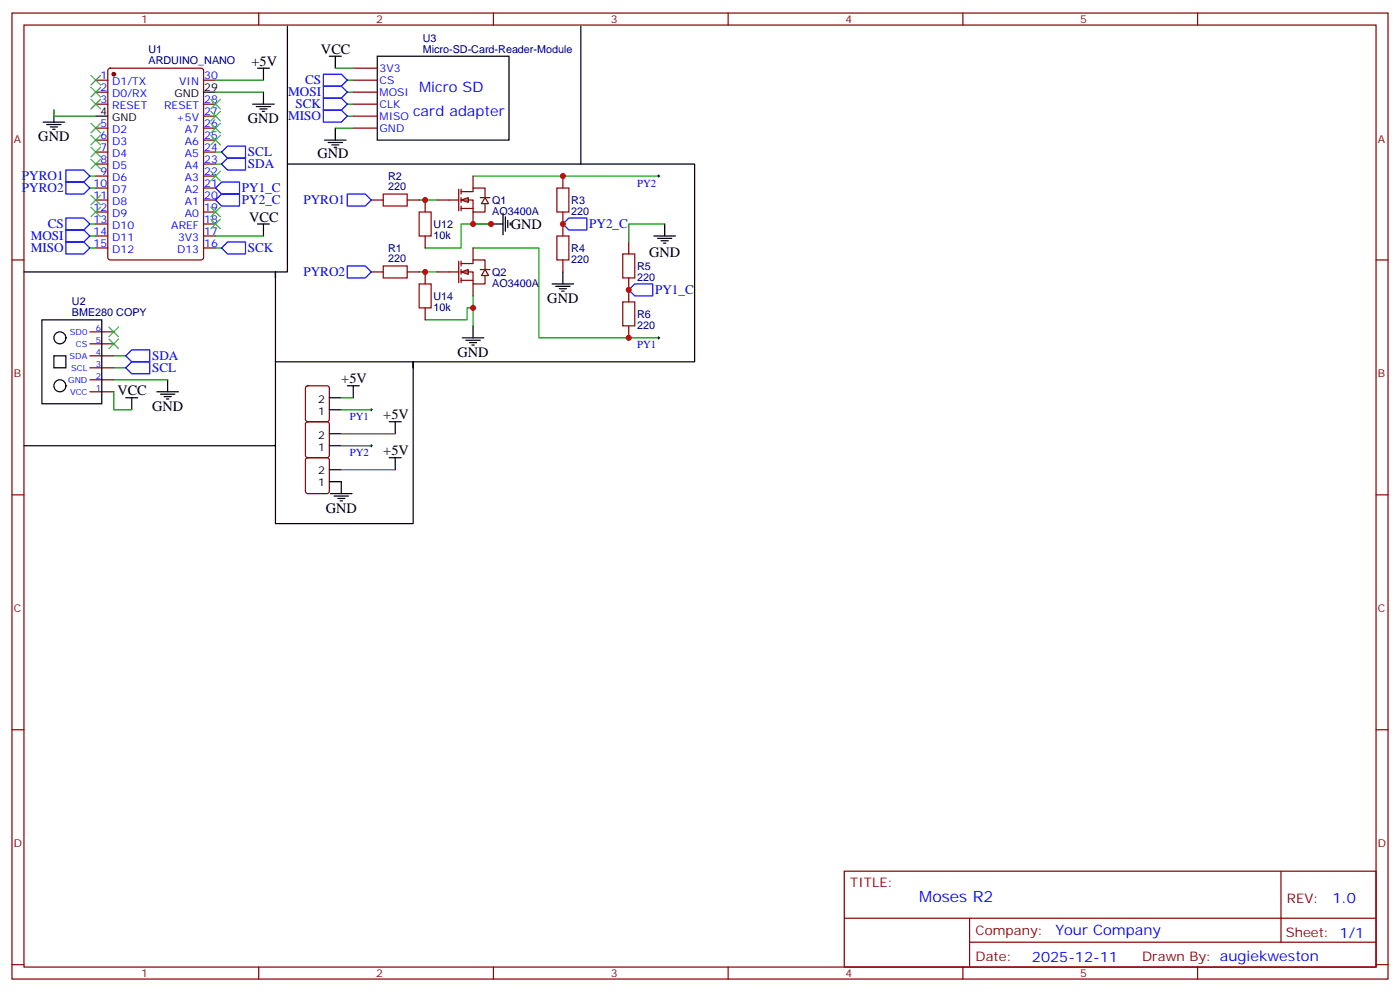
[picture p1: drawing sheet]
<svg xmlns="http://www.w3.org/2000/svg" width="412mm" height="292mm" viewBox="0 0 412 292" stroke-linecap="round" stroke-linejoin="round" font-family="sans-serif">
<g fill="none" stroke="#870000" stroke-width=".35">
<path d="M3.5 3.8h405.4v284.4h-405.4zM7.1 7.4h398.2v277.3h-398.2zM76.2 3.8v3.6M145.3 3.8v3.6M214.5 3.8v3.6M283.6 3.8v3.6M352.8 3.8v3.6M28.2 23.6h3.5M28.2 27.1h3.5M28.2 30.7h3.5M28.2 37.7h3.5M32 20.3l.5-.2h26.8l.6 .4 .1 55.3-.5 .7h-27l-.7-.4-.1-55.3z"/>
<path d="M60 23.6h3.5M60 30.7h3.5M60 37.7h3.5M60 34.2h3.5M104.1 23.6h7M104.1 27.1h7M104.1 30.7h7M104.1 37.7h7M104.1 34.2h7M104.1 20.1h7M28.2 41.2h3.5M28.2 44.8h3.5"/>
<path d="M28.2 48.3h3.5M28.2 51.8h3.5M28.2 55.4h3.5M28.2 58.9h3.5M60 41.2h3.5M60 44.8h3.5M60 48.3h3.5M60 51.8h3.5M60 55.4h3.5M60 58.9h3.5M109.4 58.9h3.5M119.9 58.9h3.6"/>
<path d="M125.2 58.9v3.5M3.5 76.5h3.6M28.2 62.4h3.5M28.2 65.9h3.5M28.2 69.5h3.5M28.2 73h3.5M60 62.4h3.5M60 65.9h3.5M60 69.5h3.5M60 73h3.5M125.2 69.5v3.5M405.3 76.5h3.6"/>
<path d="M26.5 97.7h7M109.4 80h3.5M119.9 80h3.6M125.2 80v3.6M125.2 90.6v3.6M26.5 115.3h7M26.5 111.8h7M26.5 108.3h7M26.5 104.7h7M26.5 101.2h7M3.5 145.7h3.6M405.3 145.7h3.6"/>
<path d="M3.5 214.8h3.6M405.3 214.8h3.6M248.7 256.4h156.6v28.3h-156.6zM377.3 256.5v20.8M248.7 270.3h156.5M285.6 277.3h119.6M285.6 270.3v14.1M3.5 284h3.6M76.2 284.7v3.5M145.3 284.7v3.5M214.5 284.7v3.5M283.6 284.7v3.5"/>
<path d="M352.8 284.7v3.5M405.3 284h3.6"/>
</g>
<circle cx="33.5" cy="21.8" r=".53" fill="#870000" stroke="#870000" stroke-width=".35"/>
<g fill="none" stroke="#000" stroke-width=".35">
<path d="M84.7 7.7v72.3h-77.6M97 16.5h3.5M98.8 16.5v3.6M111.1 16.5h38.8v24.7h-38.8zM171.1 7.7v40.6h-86.4M12.7 35.9h6.3M13.8 36.7h4.2M14.8 37.4h2.1M15.5 38.1h.7M15.9 32.4v3.5M28.2 34.2h3.5M60 27.1h3.5"/>
<path d="M74.4 30.7h6.4M75.5 31.4h4.2M75.8 20.1h3.6M76.6 32.1h2.1M77.3 32.8h.7M77.6 20.1v3.5M77.6 27.1v3.6M98.8 37.7v3.5M95.6 41.2h6.4M96.7 41.9h4.2M97.7 42.7h2.1M98.4 43.4h.7"/>
<path d="M75.8 65.9h3.6M77.6 65.9v3.6M12.3 94.2h17.7v24.7h-17.7zM81.1 81.8v-1.8v51.2h-74M136.2 99.4h6.3M139.3 95.9v3.5M15.9 104.7h3.5v3.6h-3.5zM37 117.1h3.6M38.8 117.1v3.5M46.2 115.3h6.4M47.3 116h4.2M48.3 116.7h2.1"/>
<path d="M49 117.4h.7M49.4 111.8v3.5M137.2 100.2h4.3M138.3 100.9h2.1M139 101.6h.7"/>
<circle cx="17.6" cy="99.4" r="1.76"/>
<circle cx="17.6" cy="113.6" r="1.76"/>
</g>
<g fill="none" stroke="#008700" stroke-width=".35">
<path d="M15.9 32.4v1.8h12.3M63.5 23.6h14.1M63.5 27.1h14.1M98.8 20.1h5.3M98.8 37.7h5.3M102.3 23.6h1.8M102.3 27.1h1.8M102.3 30.7h1.8M102.3 34.2h1.8M123.5 58.9h5.3M139.3 51.8h54.7M26.5 69.5h1.7"/>
<path d="M26.5 73h1.7M26.5 65.9h1.7M63.5 69.5h14.1M63.5 73h1.8M139.3 73h19.4v26.4h35.3M144.6 65.9h-8.8v7.1h-10.6M123.5 80h5.3M139.3 90.6h-1.7v3.6h-12.4M33.5 115.3v5.3h5.3M33.5 111.8h15.9M33.5 104.7h3.5M33.5 108.3h3.5"/>
</g>
<path d="M95.2 21.8h5.3l1.8 1.8-1.8 1.8h-5.3zM95.2 25.4h5.3l1.8 1.7-1.8 1.8h-5.3zM95.2 28.9h5.3l1.8 1.8-1.8 1.7h-5.3zM95.2 32.4h5.3l1.8 1.8-1.8 1.7h-5.3zM19.4 64.2h5.3l1.8 1.7-1.8 1.8h-5.3zM19.4 67.7h5.3l1.8 1.8-1.8 1.7h-5.3zM19.4 71.2h5.3l1.8 1.8-1.8 1.8h-5.3zM65.3 73l1.7-1.8h5.3v3.6h-5.3zM37 108.3l1.8-1.8h5.3v3.5h-5.3zM37 104.7l1.8-1.7h5.3v3.5h-5.3z" fill="none" stroke="#00f" stroke-width=".35"/>
<path d="M32.1 99.8l2.8 2.8M32.1 96.3l2.8 2.8M34.9 99.8l-2.8 2.8M34.9 96.3l-2.8 2.8" fill="none" stroke="#3c3" stroke-width=".35"/>
<path d="M112.9 57.1h7v3.5h-7zM112.9 78.3h7v3.5h-7zM123.5 62.4h3.5v7.1h-3.5zM123.5 83.6h3.5v7h-3.5z" fill="none" stroke="#a10000" stroke-width=".35"/>
<path d="M193.7 51.8h.7M194 51.5v.7M193.7 99.4h.7M194 99.1v.7" fill="none" stroke="#000" stroke-width=".29"/>
<g fill="#fff" stroke="#870000" stroke-width=".35">
<path d="M135.8 80l2.1-.7v1.5z"/>
<path d="M142.9 79.3l1 1.8h-2.1z"/>
</g>
<path d="M135.1 76.9v6.3M135.8 77.6h3.5v-1.1h3.6v2.8M135.8 76.9v1.4M135.8 79.3v1.5M139.3 73v3.5M141.5 79.3h2.8M128.8 80h6.3M135.8 80h3.5v3.6h3.6v-2.5M135.8 82.5h3.5M135.8 81.8v1.4M139.3 83.6v3.5" fill="none" stroke="#870000" stroke-width=".35"/>
<g fill="#fff" stroke="#870000" stroke-width=".35">
<path d="M135.8 58.9l2.1-.7v1.4z"/>
<path d="M142.9 58.2l1 1.7h-2.1z"/>
</g>
<g fill="none" stroke="#870000" stroke-width=".35">
<path d="M128.8 58.9h6.3M135.1 55.7v6.4M135.8 56.4h3.5v-1h3.6v2.8M135.8 58.9h3.5v3.5h3.6v-2.5M135.8 55.7v1.4M135.8 58.2v1.4M139.3 51.8v3.6M141.5 58.2h2.8M165.8 51.8v3.6M135.8 61.3h3.5M135.8 60.6v1.5M139.3 62.4v3.5"/>
<path d="M165.8 62.4v7.1M165.8 76.5v3.5M185.2 71.2v3.6M185.2 81.8v7.1M185.2 95.9v3.5M90.2 113.8l.5-.2h5.6l.7 .4v9.4l-.4 .7h-5.9l-.7-.4v-9.4zM90.2 134.9l.5-.2h5.6l.7 .5v9.4l-.4 .7h-5.9l-.7-.5v-9.4zM90.2 124.3l.5-.2h5.6l.7 .5v9.4l-.4 .7h-5.9l-.7-.4v-9.5z"/>
</g>
<path d="M26.5 55.4h1.7M26.5 51.8h1.7M63.5 48.3h1.8M63.5 44.8h1.8M139.3 65.9h5.3M195.8 65.9h-10.6v5.3M139.3 87.1v8.8M100.5 117.1h3.6M100.5 127.7h15.9M100.5 138.3h15.9M100.5 131.2h8.9M100.5 120.6h8.9" fill="none" stroke="#008700" stroke-width=".35"/>
<g fill="none" stroke="#000" stroke-width=".35">
<path d="M171.1 48.3h33.5v58.2h-123.5M144.6 65.9h3.6M148.2 62.8v6.3M148.9 63.8v4.3M149.6 64.9v2.1M150.3 65.6v.7M192.6 69.5h6.4M193.7 70.2h4.2M194.7 70.9h2.1M195.4 71.6h.7M195.8 65.9v3.6M162.6 83.6h6.4"/>
<path d="M163.7 84.3h4.2M164.7 85h2.2M165.5 85.7h.7M165.8 80v3.6M97 117.1h3.5M102.3 113.6h3.5M104.1 113.6v3.5M121.7 108.3v-1.8v47.6h-40.6v-22.9M97 138.3h3.5M97 131.2h3.5M97 127.7h3.5M97 120.6h3.5"/>
<path d="M114.7 134.7h3.5M114.7 124.1h3.5M116.4 124.1v3.6M116.4 134.7v3.6M97 141.8h3.5v3.5M97.4 145.3h6.3M98.4 146h4.3M99.5 146.7h2.1M100.2 147.4h.7"/>
</g>
<path d="M164 55.4h3.6v7h-3.6zM164 69.5h3.6v7h-3.6zM183.4 74.8h3.6v7h-3.6zM183.4 88.9h3.6v7h-3.6z" fill="none" stroke="#a10000" stroke-width=".35"/>
<path d="M19.4 50.1h5.3l1.8 1.7-1.8 1.8h-5.3zM19.4 53.6h5.3l1.8 1.8-1.8 1.7h-5.3zM63.5 58.9l1.8-1.8h5.3v3.5h-5.3zM63.5 55.4l1.8-1.8h5.3v3.5h-5.3zM65.3 44.8l1.7-1.8h5.3v3.5h-5.3zM67 46.5h5.3v3.6h-5.3l-1.7-1.8zM102.3 57.1h5.3l1.8 1.8-1.8 1.7h-5.3zM102.3 78.3h5.3l1.8 1.7-1.8 1.8h-5.3zM165.8 65.9l1.8-1.7h5.3v3.5h-5.3zM185.2 85.3l1.8-1.7h5.3v3.5h-5.3z" fill="none" stroke="#00f" stroke-width=".35"/>
<path d="M109 120.6h.7M109 131.2h.7M109.4 120.3v.7M109.4 130.8v.8" fill="none" stroke="#000" stroke-width=".29"/>
<g fill="none" stroke="#3c3" stroke-width=".35">
<path d="M26.8 36.3l2.8 2.8M26.8 39.8l2.8 2.9M26.8 29.2l2.8 2.9M26.8 25.7l2.8 2.8M26.8 22.2l2.8 2.8M29.6 36.3l-2.8 2.8M29.6 39.8l-2.8 2.9M29.6 29.2l-2.8 2.9M29.6 25.7l-2.8 2.8M29.6 22.2l-2.8 2.8M62.1 29.2l2.8 2.9M62.1 32.8l2.8 2.8"/>
<path d="M62.1 36.3l2.8 2.8M62.1 39.8l2.8 2.9M64.9 29.2l-2.8 2.9M64.9 32.8l-2.8 2.8M64.9 36.3l-2.8 2.8M64.9 39.8l-2.8 2.9M26.8 57.5l2.8 2.8M26.8 46.9l2.8 2.8M26.8 43.4l2.8 2.8M29.6 57.5l-2.8 2.8M29.6 46.9l-2.8 2.8M29.6 43.4l-2.8 2.8"/>
<path d="M62.1 50.4l2.8 2.8M64.9 50.4l-2.8 2.8M26.8 61l2.8 2.8M29.6 61l-2.8 2.8M62.1 64.5l2.8 2.8M62.1 61l2.8 2.8M64.9 64.5l-2.8 2.8M64.9 61l-2.8 2.8"/>
</g>
<g fill="#c00">
<circle cx="125.2" cy="80" r=".88"/>
<circle cx="125.2" cy="58.9" r=".88"/>
<circle cx="139.3" cy="90.6" r=".88"/>
<circle cx="139.3" cy="65.9" r=".88"/>
<circle cx="144.6" cy="65.9" r=".88"/>
<circle cx="185.2" cy="99.4" r=".88"/>
<circle cx="165.8" cy="65.9" r=".88"/>
<circle cx="165.8" cy="51.8" r=".88"/>
<circle cx="185.2" cy="85.3" r=".88"/>
</g>
<text font-size="4.6" fill="#00f" x="270.8" y="265.5">Moses R2</text>
<g font-size="4.2">
<text x="94.5" y="15.8">VCC</text>
<text x="74.1" y="19.4">+5V</text>
<text x="11.3" y="41.6">GND</text>
<text x="73" y="36.3">GND</text>
<text x="93.5" y="46.5">GND</text>
<text x="73.4" y="65.2">VCC</text>
<text x="150.5" y="67.4">GND</text>
<text x="191.2" y="75.5">GND</text>
<text x="161.2" y="89.2">GND</text>
<text x="134.8" y="105.1">GND</text>
<text x="100.5" y="112.9">+5V</text>
<text x="34.6" y="116.4">VCC</text>
<text x="44.8" y="121">GND</text>
<text x="112.9" y="123.4">+5V</text>
<text x="112.9" y="134">+5V</text>
<text x="96" y="151">GND</text>
</g>
<g font-size="4.2" fill="#00f">
<text x="123.5" y="27.1">Micro SD</text>
<text x="121.7" y="34.2">card adapter</text>
<text x="392.5" y="265.7">1.0</text>
<text x="310.9" y="275.3">Your Company</text>
<text x="304" y="283.1">2025-12-11</text>
</g>
<g font-size="3.9" fill="#00f">
<text x="84.9" y="28.4">MOSI</text>
<text x="89.8" y="24.9">CS</text>
<text x="84.9" y="35.4">MISO</text>
<text x="87.1" y="31.9">SCK</text>
<text x="73" y="46">SCL</text>
<text x="6.5" y="53.1">PYRO1</text>
<text x="73" y="49.6">SDA</text>
<text x="6.5" y="56.6">PYRO2</text>
<text x="71.3" y="56.6">PY1_C</text>
<text x="71.3" y="60.2">PY2_C</text>
<text x="89.4" y="60.1">PYRO1</text>
<text x="9" y="70.7">MOSI</text>
<text x="14.1" y="67.2">CS</text>
<text x="173.6" y="67.2">PY2_C</text>
<text x="9" y="74.2">MISO</text>
<text x="73" y="74.3">SCK</text>
<text x="89.4" y="81.3">PYRO2</text>
<text x="193" y="86.6">PY1_C</text>
<text x="44.8" y="106">SDA</text>
<text x="44.8" y="109.6">SCL</text>
</g>
<g font-size="3.9" fill="#800">
<text x="250.5" y="261">TITLE:</text>
<text x="379.1" y="265.7">REV:</text>
<text x="287.4" y="275.2">Company:</text>
<text x="378.7" y="275.8">Sheet: 1/1</text>
<text x="287.4" y="282.9">Date:</text>
<text x="336.4" y="283">Drawn By: augiekweston</text>
</g>
<g font-size="3.2" fill="#800">
<text x="41.6" y="6.8">1</text>
<text x="110.8" y="6.8">2</text>
<text x="179.9" y="6.8">3</text>
<text x="249.1" y="6.8">4</text>
<text x="318.2" y="6.8">5</text>
<text x="4.1" y="41.9">A</text>
<text x="405.9" y="41.9">A</text>
<text x="4.1" y="111.1">B</text>
<text x="405.9" y="111.1">B</text>
<text x="4.1" y="180.2">C</text>
<text x="405.9" y="180.2">C</text>
<text x="4.1" y="249.4">D</text>
<text x="405.9" y="249.4">D</text>
<text x="41.6" y="287.7">1</text>
<text x="110.8" y="287.7">2</text>
<text x="179.9" y="287.7">3</text>
<text x="249.1" y="287.7">4</text>
<text x="318.2" y="287.7">5</text>
</g>
<g font-size="3.2" fill="#000080">
<text x="43.8" y="15.6">U1</text>
<text x="124.5" y="15.5">Micro-SD-Card-Reader-Module</text>
<text x="124.5" y="12.3">U3</text>
<text x="43.8" y="18.8">ARDUINO_NANO</text>
<text x="114.3" y="52.9">R2</text>
<text x="114.3" y="56.1">220</text>
<text x="145" y="60">Q1</text>
<text x="145" y="63.2">AO3400A</text>
<text x="168.3" y="63.2">220</text>
<text x="168.3" y="60">R3</text>
<text x="127.7" y="70.2">10k</text>
<text x="127.7" y="67.1">U12</text>
<text x="114.3" y="77.2">220</text>
<text x="114.3" y="74">R1</text>
<text x="168.3" y="77.3">220</text>
<text x="168.3" y="74.1">R4</text>
<text x="145" y="81.1">Q2</text>
<text x="187.7" y="82.6">220</text>
<text x="187.7" y="79.4">R5</text>
<text x="21.2" y="89.9">U2</text>
<text x="127.7" y="88.2">U14</text>
<text x="145" y="84.4">AO3400A</text>
<text x="21.2" y="93.1">BME280 COPY</text>
<text x="127.7" y="91.4">10k</text>
<text x="187.7" y="93.5">R6</text>
<text x="187.7" y="96.7">220</text>
</g>
<g font-size="3.2" fill="#00f">
<text x="29.6" y="23.2">1</text>
<text x="60.1" y="23.2">30</text>
<text x="111.8" y="21.1">3V3</text>
<text x="29.6" y="26.8">2</text>
<text x="33.1" y="25">D1/TX</text>
<text x="33.1" y="28.5">D0/RX</text>
<text x="52.8" y="25">VIN</text>
<text x="111.8" y="28.2">MOSI</text>
<text x="111.8" y="24.7">CS</text>
<text x="29.6" y="30.3">3</text>
<text x="33.1" y="32.1">RESET</text>
<text x="48.3" y="32.1">RESET</text>
<text x="51.9" y="35.6">+5V</text>
<text x="60.1" y="33.8">27</text>
<text x="60.1" y="30.3">28</text>
<text x="111.8" y="35.2">MISO</text>
<text x="111.8" y="31.7">CLK</text>
<text x="29.6" y="37.4">5</text>
<text x="29.6" y="40.9">6</text>
<text x="33.1" y="39.1">D2</text>
<text x="54.5" y="39.1">A7</text>
<text x="60.1" y="40.9">25</text>
<text x="60.1" y="37.4">26</text>
<text x="111.8" y="38.8">GND</text>
<text x="29.6" y="44.4">7</text>
<text x="29.6" y="47.9">8</text>
<text x="33.1" y="42.7">D3</text>
<text x="33.1" y="46.2">D4</text>
<text x="54.5" y="46.2">A5</text>
<text x="54.5" y="42.7">A6</text>
<text x="60.1" y="47.9">23</text>
<text x="60.1" y="44.4">24</text>
<text x="29.6" y="51.5">9</text>
<text x="33.1" y="49.7">D5</text>
<text x="33.1" y="53.2">D6</text>
<text x="54.5" y="53.2">A3</text>
<text x="54.5" y="49.7">A4</text>
<text x="60.1" y="51.5">22</text>
<text x="27.5" y="55">10</text>
<text x="27.5" y="58.5">11</text>
<text x="33.1" y="56.8">D7</text>
<text x="54.5" y="56.8">A2</text>
<text x="60.1" y="58.5">20</text>
<text x="60.1" y="55">21</text>
<text x="187.7" y="54.9">PY2</text>
<text x="27.5" y="62.1">12</text>
<text x="27.5" y="65.6">13</text>
<text x="33.1" y="60.3">D8</text>
<text x="33.1" y="63.8">D9</text>
<text x="54.5" y="63.8">A0</text>
<text x="54.5" y="60.3">A1</text>
<text x="60.1" y="65.6">18</text>
<text x="60.1" y="62.1">19</text>
<text x="27.5" y="69.1">14</text>
<text x="33.1" y="67.3">D10</text>
<text x="33.1" y="70.9">D11</text>
<text x="50.5" y="67.3">AREF</text>
<text x="52.5" y="70.9">3V3</text>
<text x="60.1" y="69.1">17</text>
<text x="27.5" y="72.6">15</text>
<text x="33.1" y="74.4">D12</text>
<text x="52.2" y="74.4">D13</text>
<text x="60.1" y="72.6">16</text>
<text x="187.7" y="102.6">PY1</text>
<text x="103" y="123.7">PY1</text>
<text x="103" y="134.3">PY2</text>
</g>
<g font-size="3.2">
<text x="51.4" y="28.5">GND</text>
<text x="60.1" y="26.8">29</text>
<text x="29.6" y="33.8">4</text>
<text x="33.1" y="35.6">GND</text>
<text x="93.7" y="118.5">2</text>
<text x="93.7" y="122">1</text>
<text x="93.7" y="129.1">2</text>
<text x="93.7" y="132.6">1</text>
<text x="93.7" y="143.2">1</text>
<text x="93.7" y="139.7">2</text>
</g>
<g font-size="2.5" fill="#00f">
<text x="20.6" y="98.7">SD0</text>
<text x="28.2" y="100.9">5</text>
<text x="28.2" y="97.3">6</text>
<text x="20.5" y="105.8">SDA</text>
<text x="22.3" y="102.3">CS</text>
<text x="28.2" y="107.9">3</text>
<text x="28.2" y="104.4">4</text>
<text x="20.1" y="112.9">GND</text>
<text x="21" y="109.3">SCL</text>
<text x="28.2" y="111.4">2</text>
<text x="20.6" y="116.4">VCC</text>
<text x="28.2" y="115">1</text>
</g>
</svg>
